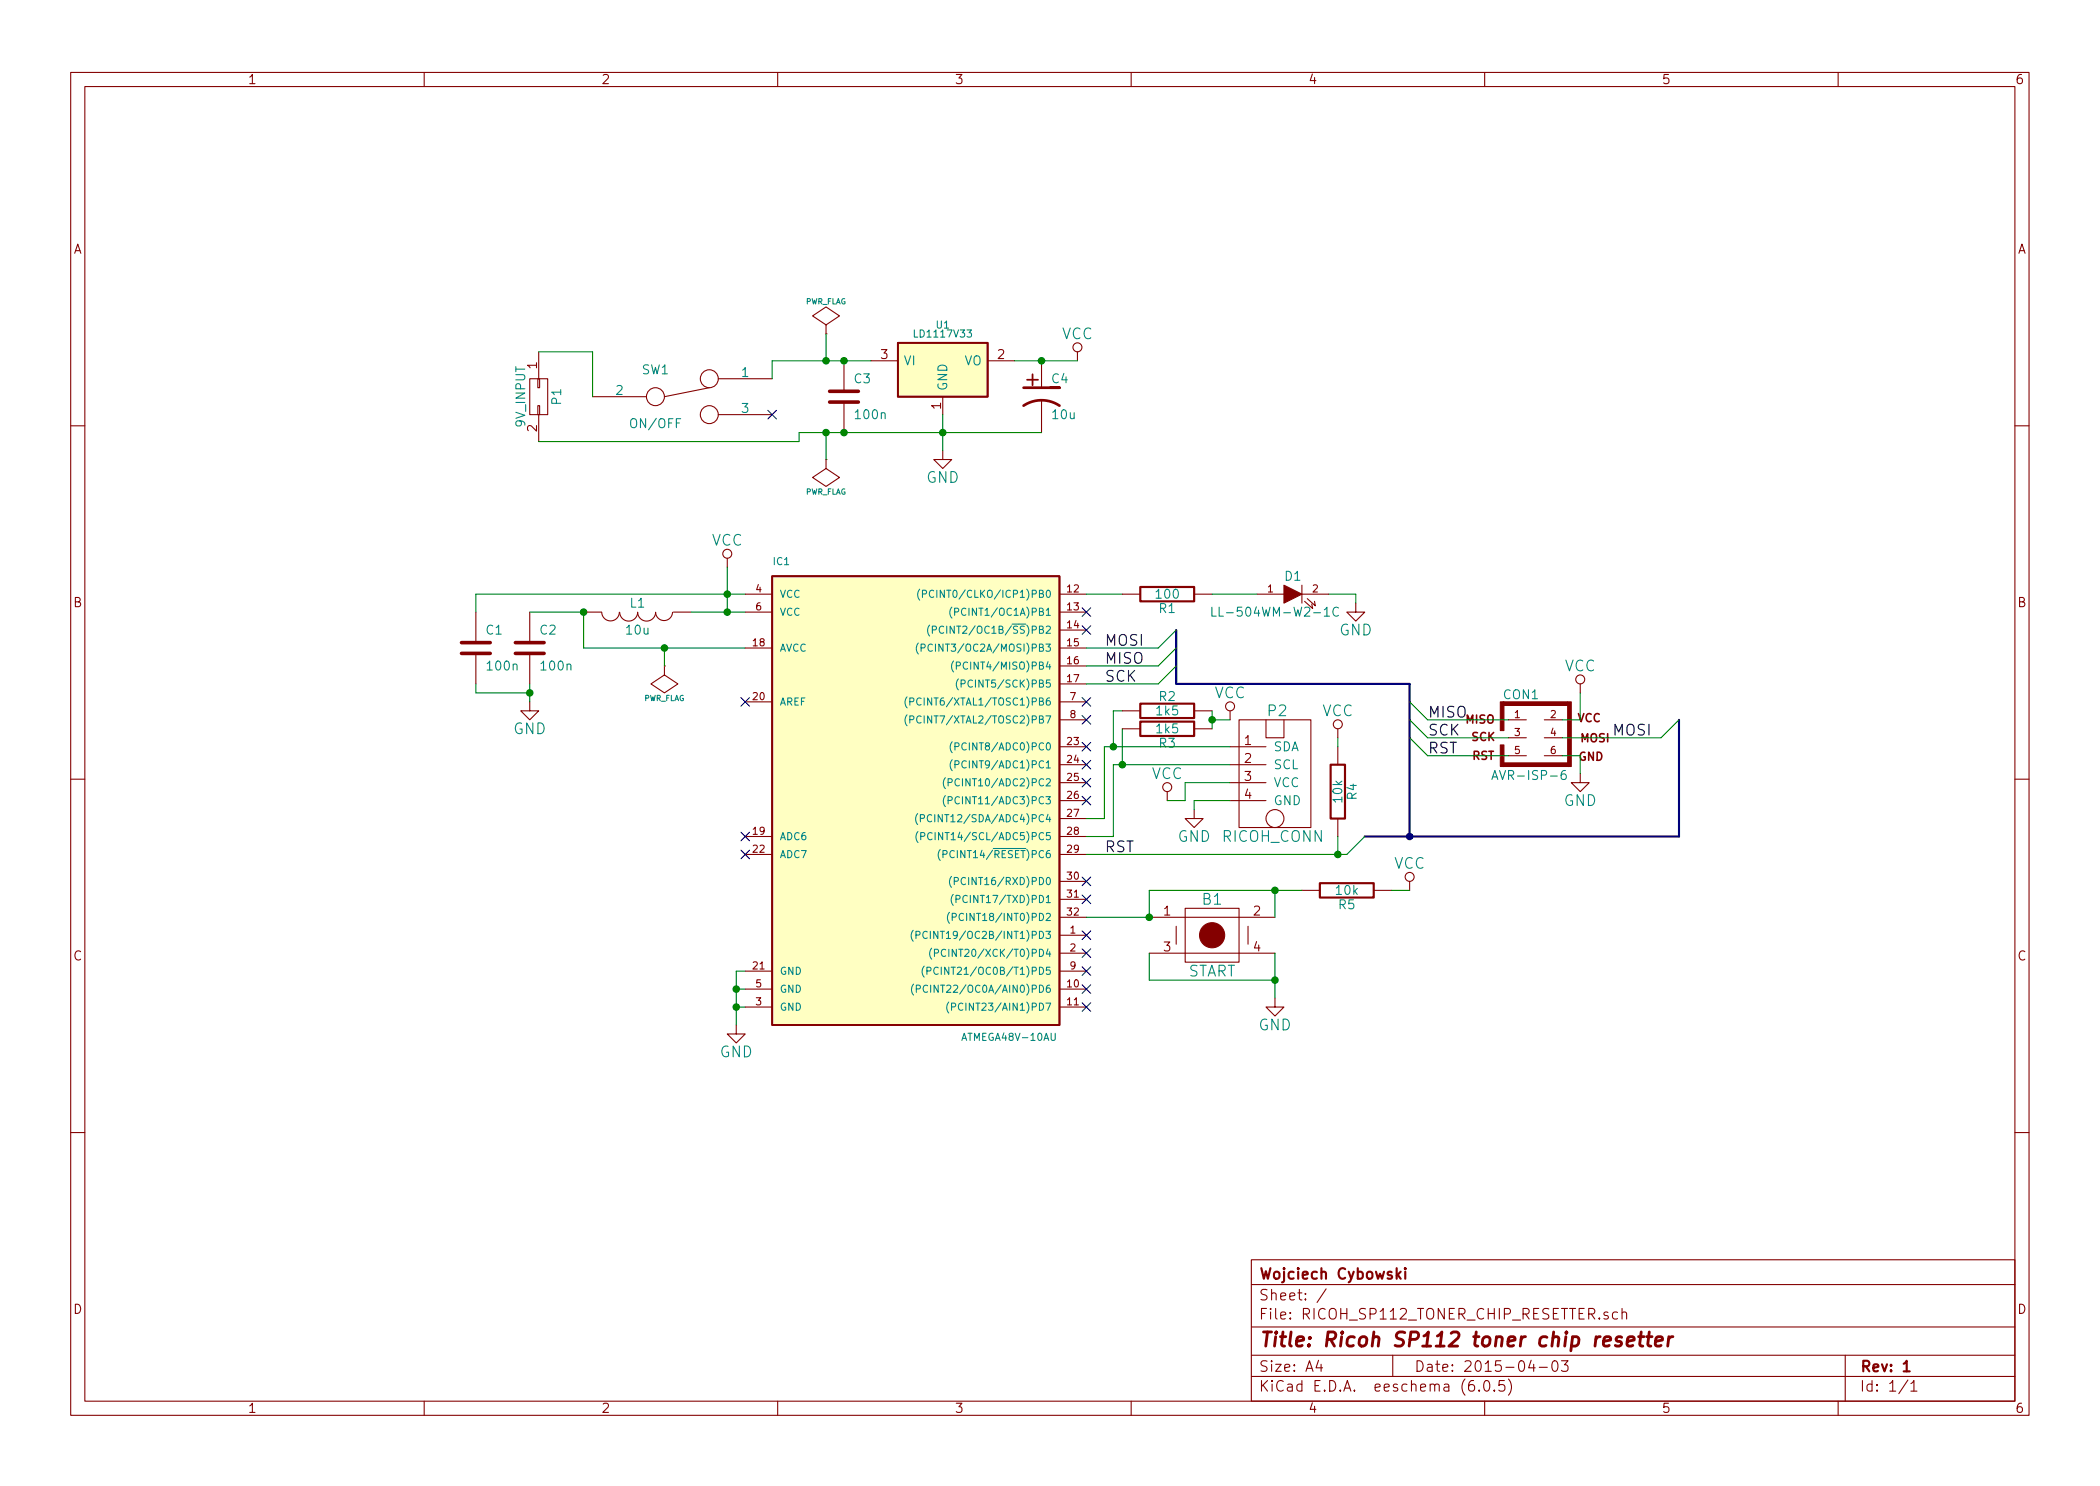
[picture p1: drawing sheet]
<svg xmlns="http://www.w3.org/2000/svg" width="297mm" height="210mm" viewBox="0 0 297 210" stroke-linecap="round" stroke-linejoin="round" font-family="sans-serif">
<g fill="none" stroke="#840000" stroke-width=".15">
<path d="M10 10.2h277v190.1h-277zM12 12.2h273v186.1h-273zM60 10.2v2M110 10.2v2M160 10.2v2M210 10.2v2M260 10.2v2M74.9 53.6h2.6v5.1h-2.6zM76.1 53.6h.2v1.3h-.2zM76.1 57.4h.2v1.3h-.2zM76.2 49.8v3.8M76.2 58.7v3.8"/>
<path d="M83.8 56.1h7.6M100.3 54.9l-6.3 1.2M101.6 53.6h7.6M101.6 58.7h7.6M116.8 46l1.9-1.3-1.9-1.3-1.9 1.3 1.9 1.3v1.2M116.8 47.2h.1M119.4 51v4.4M119.4 56.9v4.3M123.2 51h3.8M133.3 56.1v2.6M139.7 51h3.8M147.3 51v3.9"/>
<path d="M147.3 56.6v4.6M152.4 49.8v1.2M10 60.2h2M102.9 79v1.3M116.8 65v1.3l1.9 1.3-1.9 1.2-1.9-1.2 1.9-1.3M116.8 65h.1M133.3 63.7v1.3h1.3l-1.3 1.3-1.2-1.3h1.2M285 60.2h2M67.3 86.6v4.3M67.3 92.5v4.3M74.9 99.3v1.3h1.3l-1.3 1.2-1.2-1.2h1.2M74.9 86.6v4.3"/>
<path d="M74.9 92.5v4.3M82.5 86.6h2.6M87.6 86.6a1.24 1.24 0 0 1-1.2 1.3 1.24 1.24 0 0 1-1.3-1.3M87.7 86.6a1.27 1.27 0 0 0 1.2 1.3 1.27 1.27 0 0 0 1.3-1.3 1.27 1.27 0 0 0 1.3 1.3 1.27 1.27 0 0 0 1.2-1.3 1.19 1.19 0 0 0 1.2 1.2 1.19 1.19 0 0 0 1.2-1.2M94 94.2v1.3l1.9 1.3-1.9 1.2-1.9-1.2 1.9-1.3M94 94.2h.1M95.2 86.6h2.6M105.4 84.1h3.8M105.4 86.6h3.8M105.4 91.7h3.8M105.4 99.3h3.8M149.9 84.1h3.8"/>
<path d="M149.9 86.6h3.8M149.9 89.1h3.8M149.9 91.7h3.8M149.9 94.2h3.8M149.9 96.8h3.8M149.9 99.3h3.8M158.7 84.1h2.6M168.9 84.1h2.5M177.8 84.1h3.8M184.1 84.1h3.9M184.1 82.8v2.5M184.5 85.1l1.2 1-.2-.6"/>
<path d="M184.9 84.7l1.2 1-.2-.6M191.8 85.3v1.3h1.2l-1.2 1.3-1.3-1.3h1.3M223.5 96.8v1.2M10 110.2h2M105.4 118.4h3.8M149.9 105.7h3.8M149.9 108.2h3.8M149.9 110.7h3.8M149.9 113.3h3.8M149.9 101.8h3.8M149.9 118.4h3.8M149.9 115.8h3.8"/>
<path d="M158.7 103.1h2.6M158.7 100.6h2.6M165.1 112v1.3M168.9 114.5v1.3h1.3l-1.3 1.3-1.3-1.3h1.3M168.9 103.1h2.5M168.9 100.6h2.5M174 105.7h5.1M174 108.2h5.1M174 110.7h5.1M174 113.3h5.1M174 100.6v1.2M175.3 101.8h10.1v15.3h-10.1z"/>
<path d="M179.1 101.8v2.6h2.5v-2.6M189.2 103.1v1.3M189.2 105.7v2.5M189.2 115.8v2.6M213.4 101.8h2.5M213.4 104.4h2.5M213.4 106.9h2.5M218.4 101.8h2.6M218.4 104.4h2.6M218.4 106.9h2.6M223.5 109.5v1.2h1.3l-1.3 1.3-1.3-1.3h1.3M285 110.2h2"/>
<path d="M105.4 139.9h3.8M105.4 137.4h3.8M105.4 120.9h3.8M149.9 129.8h3.8M149.9 134.9h3.8M149.9 132.3h3.8M149.9 139.9h3.8M149.9 137.4h3.8M149.9 120.9h3.8M149.9 124.7h3.8M149.9 127.2h3.8M162.6 134.9h17.7"/>
<path d="M162.6 129.8h17.7M166.4 131.1v2.5M167.6 128.5h7.7v7.6h-7.7zM176.5 131.1v2.5M184.1 126h2.6M194.3 126h2.5M199.4 124.7v1.3M104.1 145v1.3h1.3l-1.3 1.3-1.2-1.3h1.2M105.4 142.5h3.8M149.9 142.5h3.8M180.3 141.2v1.3h1.3l-1.3 1.3-1.2-1.3h1.2M10 160.2h2"/>
<path d="M177 178.2h108v20h-108zM285 160.2h2M60 198.3v2M110 198.3v2M160 198.3v2M177 194.8h108M177 191.8h108M177 187.8h108M177 181.8h108M186.5 192.5l-.4 1h1M186.9 193v1M187.6 182.4l-1.3 1.9"/>
<path d="M197 191.8v3M208.4 195.3a.59 .59 0 0 0-.7 .7v.5l.2 .3h.4l.2-.1 .1-.5-.2-.2-.4-.1-.3 .3M209.2 196.7l.1 .1h-.1h-.1l.1-.1v.1M210 198.3v2M210.1 195.4a.36 .36 0 0 1 .5 .2 .77 .77 0 0 1-.4 1.2 1 1 0 0 1-.1-1.4zM211.4 196.7v.1h-.1l.1-.1v.1M212.8 195.3h-.7l-.1 .7 .2-.1 .5 .1 .2 .2-.1 .5-.2 .1h-.4l-.2-.1M213.4 195.1a1.72 1.72 0 0 1 0 2.3M216.6 192.5l-.4 1h.9M216.9 193v1M217.7 193.5h1.2M219.7 192.6a.36 .36 0 0 1 .6 .2 .77 .77 0 0 1-.4 1.2 1 1 0 0 1-.2-1.4z"/>
<path d="M220.9 192.5h.9l-.5 .6a.41 .41 0 0 1 .5 .3v.3l-.2 .3h-.5l-.2-.1M228.8 185.7l-.4-.1-.3 .3v.4l.1 .3h.2h.4M229.4 185.8a.37 .37 0 0 1 .7 0v.8M229.4 185.1v1.5M260 198.3v2M261 191.8v6.5M269.9 195.3l-1.3 1.9M270.3 195.8l.4-.5v1.5M270.3 196.8h.9"/>
<circle cx="92.7" cy="56.1" r="1.27"/>
<circle cx="100.3" cy="58.7" r="1.27"/>
<circle cx="100.3" cy="53.6" r="1.27"/>
<circle cx="152.4" cy="49.1" r=".63"/>
<circle cx="102.9" cy="78.4" r=".63"/>
<circle cx="174" cy="99.9" r=".63"/>
<circle cx="223.5" cy="96.1" r=".63"/>
<circle cx="165.1" cy="111.4" r=".63"/>
<circle cx="180.3" cy="115.8" r="1.27"/>
<circle cx="189.2" cy="102.5" r=".63"/>
<circle cx="199.4" cy="124.1" r=".63"/>
</g>
<path d="M161.3 83.1h7.6v2h-7.6zM161.3 99.6h7.6v2h-7.6zM161.3 102.1h7.6v2h-7.6zM188.2 108.2h2v7.6h-2zM186.7 125h7.6v2h-7.6zM198.1 179.9l-.5 .6M198.8 179.4l-.1 .1 .1 .1v-.1v-.1v.2M198.8 179.9v1M197.7 180.4l.4 .5M269.3 193l.4-.5v1.5M269.3 194h.8" fill="none" stroke="#840000" stroke-width=".3"/>
<path d="M229.4 189.2a.49 .49 0 0 0-.8 .3l.1 .2 .6 .2 .1 .2-.2 .3-.2 .1-.5-.1M230.2 189.8l.9-.2v-.4l-.6-.1-.3 .3-.1 .8 .1 .2 .2 .1 .6-.1M231.8 189.1h.7M232.1 188.5l-.2 1.7 .1 .2 .4 .1M232.9 189.1h.8M233.3 188.5l-.2 1.7v.2l.4 .1M234.2 189.8l.9-.2v-.4l-.6-.1-.3 .3-.1 .8 .1 .2 .2 .1 .6-.1M236.1 189.1l-.2 1.4M236.6 189.1a.59 .59 0 0 0-.6 .4" fill="none" stroke="#840000" stroke-width=".4"/>
<g fill="#840000" stroke="#840000" stroke-width=".15">
<path d="M181.6 82.8l2.5 1.3-2.5 1.2z"/>
<path d="M212.6 107.9h9.4v.6h-9.4z"/>
<path d="M212.6 99.3h9.1v.5h-9.1z"/>
<path d="M212.2 105.4h.5v3.1h-.5z"/>
<path d="M212.2 99.3h.5v4.1h-.5z"/>
<path d="M221.7 99.3h.5v9.2h-.5z"/>
<circle cx="171.4" cy="132.3" r="1.78"/>
</g>
<g fill="#ffffc2" stroke="#ffffc2" stroke-width=".14">
<path d="M127 48.5h12.7v7.6h-12.7z"/>
<path d="M109.2 81.5h40.7v63.5h-40.7z"/>
</g>
<path d="M127 48.5h12.7v7.6h-12.7zM109.2 81.5h40.7v63.5h-40.7z" fill="none" stroke="#840000" stroke-width=".25"/>
<g fill="none" stroke="#008484" stroke-width=".15">
<path d="M128.3 98.6a1.17 1.17 0 0 0 0 1.6M128.7 99.3l.5-.1 .1-.1-.1-.3h-.5v1M129.9 91a1.17 1.17 0 0 0 0 1.5M130.1 83.4a1.17 1.17 0 0 0 0 1.5M130.3 91.7l.5-.1 .1-.1-.1-.3-.5-.1v1M130.3 98.8a.48 .48 0 0 0-.7 .4 .48 .48 0 0 0 .5 .6l.2-.1M130.5 84h.5l.1-.1-.1-.3-.5-.1v1M131.5 88.4a1.17 1.17 0 0 0 0 1.6M131.9 89.1h.5l.1-.2-.1-.2-.5-.1v1M131.9 91.2a.48 .48 0 0 0-.7 .4 .48 .48 0 0 0 .5 .5h.2M132.1 83.6a.48 .48 0 0 0-.7 .3 .48 .48 0 0 0 .5 .6l.2-.1M134.6 85.9a1.17 1.17 0 0 0 0 1.6"/>
<path d="M134.9 93.5a1.17 1.17 0 0 0 0 1.6M135 86.6l.5-.1 .1-.1v-.3h-.6v1M135.3 94.2h.5l.1-.2-.1-.2-.5-.1v1M135.6 96.1a1.17 1.17 0 0 0 0 1.5M135.9 96.7h.5l.1-.1v-.3l-.6-.1v1M171.4 85.9v1.3h.6M189.3 86a.51 .51 0 0 0-.6 0 .51 .51 0 0 0-.2 .6 .48 .48 0 0 0 .3 .5 .48 .48 0 0 0 .5 0M128.3 101.1a1.17 1.17 0 0 0 0 1.6M128.7 101.8h.5l.1-.2-.1-.2-.5-.1v1M129.8 115.1a1.17 1.17 0 0 0 0 1.6M129.9 117.7a1.17 1.17 0 0 0 0 1.5M130.2 115.8l.5-.1 .1-.1-.1-.2-.5-.1v1"/>
<path d="M130.2 118.3h.5l.1-.2v-.2l-.6-.1v1M130.3 101.4a.48 .48 0 0 0-.7 .3 .48 .48 0 0 0 .5 .6l.2-.1M131.8 115.4a.48 .48 0 0 0-.7 .3 .48 .48 0 0 0 .5 .6l.2-.1M131.8 117.9a.48 .48 0 0 0-.6 .3 .48 .48 0 0 0 .4 .6l.2-.1M133.7 110a1.17 1.17 0 0 0 0 1.6M133.7 112.6a1.17 1.17 0 0 0 0 1.5M134.1 110.7h.5l.1-.2-.1-.2-.5-.1v1M134.1 113.3l.5-.1 .1-.1-.1-.3-.5-.1v1M134.7 105a1.17 1.17 0 0 0 0 1.5M134.7 107.5a1.17 1.17 0 0 0 0 1.5M135.1 105.6h.5l.1-.2-.1-.2-.5-.1v1M135.1 108.2l.5-.1 .1-.1-.1-.3-.5-.1v1.1"/>
<path d="M211 110.3l.4-1.3 .5 1.3M211.1 109.9h.6M221.4 109a.5 .5 0 0 0-.6 .6v.4l.1 .2 .4 .1 .2-.1v-.5l-.1-.1-.3-.1-.3 .2M129.2 131.6a1.17 1.17 0 0 0 0 1.6M129.2 139.2a1.17 1.17 0 0 0 0 1.6M129.6 132.3h.4l.1-.2v-.2l-.5-.1v1M129.6 139.9h.5l.1-.2-.1-.2-.5-.1v1M130.7 136.7a1.17 1.17 0 0 0 0 1.6M131.1 137.4l.5-.1 .1-.1-.1-.3h-.5v1M131.2 131.9a.48 .48 0 0 0-.7 .3 .48 .48 0 0 0 .5 .6l.2-.1M131.2 139.5a.48 .48 0 0 0-.7 .3 .48 .48 0 0 0 .5 .6l.2-.1M131.8 134.2a1.17 1.17 0 0 0 0 1.5"/>
<path d="M132.2 134.8h.5l.1-.1-.1-.3-.5-.1v1M132.7 136.9a.48 .48 0 0 0-.7 .4 .48 .48 0 0 0 .5 .6l.2-.1M133 120.2a1.17 1.17 0 0 0 0 1.5M133.8 134.4a.48 .48 0 0 0-.7 .3 .48 .48 0 0 0 .5 .6l.2-.1M134.3 129.1a1.17 1.17 0 0 0 0 1.5M134.6 124a1.17 1.17 0 0 0 0 1.6M134.7 129.8l.5-.1 .1-.1-.1-.3-.5-.1v1M134.8 126.5a1.17 1.17 0 0 0 0 1.6M135 124.7l.5-.1 .1-.1-.1-.3h-.5v1M135.2 127.2h.5l.1-.2v-.2l-.6-.1v1M134.2 141.8a1.17 1.17 0 0 0 0 1.5M134.6 142.5l.5-.1 .1-.1-.1-.3-.5-.1v1"/>
<path d="M148.7 146.2v.8l.2 .2h.3l.1-.2v-.8"/>
</g>
<path d="M117.3 56.9h4.1M117.3 55.4h4.1M65.3 92.5h4M65.3 90.9h4M72.9 92.5h4.1M72.9 90.9h4.1" fill="none" stroke="#840000" stroke-width=".51"/>
<path d="M144.8 57.4a4.6 4.6 0 0 1 5.1 0M144.8 54.9h5.1h-1.3" fill="none" stroke="#840000" stroke-width=".38"/>
<path d="M166.4 89.1v7.7h33v21.6M237.5 101.8v16.6h-44.5" fill="none" stroke="#000084" stroke-width=".3"/>
<g fill="none" stroke="#008400" stroke-width=".15">
<path d="M76.2 49.8h7.6v6.3M116.8 47.2v3.8M123.2 51h-14v2.6M133.3 58.7v5M143.5 51h8.9M116.8 61.2v3.8M147.3 61.2h-34.3v1.3h-36.8M67.3 96.8v1.2h7.6M74.9 86.6h7.6v5.1h22.9M74.9 96.8v2.5M94 91.7v2.5M97.8 86.6h7.6"/>
<path d="M102.9 80.3v6.3M105.4 84.1h-38.1v2.5M153.7 84.1h5M166.4 89.1l-2.6 2.6h-10.1M166.4 91.7l-2.6 2.5h-10.1M166.4 94.2l-2.6 2.6h-10.1M171.4 84.1h6.4M188 84.1h3.8v1.2M199.4 99.3l2.5 2.5h11.5M223.5 98v3.8h-2.5M158.7 100.6h-1.2v5.1M158.7 103.1v5.1"/>
<path d="M171.4 101.8h2.6M171.4 100.6v2.5M174 108.2h-16.5v10.2h-3.8M174 110.7h-6.4v2.6h-2.5M174 113.3h-5.1v1.2M174 105.7h-17.8v10.1h-2.5M189.2 104.4v1.3M189.2 118.4v2.5M193 118.4l-2.5 2.5h-36.8M199.4 104.4l2.5 2.5h11.5M199.4 101.8l2.5 2.6h11.5M221 106.9h2.5v2.6"/>
<path d="M237.5 101.8l-2.6 2.6h-13.9M104.1 139.9h1.3M105.4 137.4h-1.3v7.6M162.6 134.9v3.8h17.7M180.3 126v3.8M180.3 134.9v6.3M184.1 126h-21.5v3.8h-8.9M196.8 126h2.6M104.1 142.5h1.3"/>
</g>
<g fill="none" stroke="#000084" stroke-width=".15">
<path d="M108.6 58.1l1.2 1.2M109.8 58.1l-1.2 1.2M104.8 98.7l1.2 1.2M106 98.7l-1.2 1.2M153.1 88.5l1.2 1.3M153.1 86l1.2 1.2M153.1 98.7l1.2 1.2M154.3 88.5l-1.2 1.3M154.3 86l-1.2 1.2M154.3 98.7l-1.2 1.2M104.8 117.7l1.2 1.3M106 117.7l-1.2 1.3"/>
<path d="M153.1 112.7l1.2 1.2M153.1 101.2l1.2 1.3M153.1 105l1.2 1.3M153.1 107.6l1.2 1.2M153.1 110.1l1.2 1.2M154.3 112.7l-1.2 1.2M154.3 101.2l-1.2 1.3M154.3 105l-1.2 1.3M154.3 107.6l-1.2 1.2M154.3 110.1l-1.2 1.2M104.8 120.3l1.2 1.2M106 120.3l-1.2 1.2"/>
<path d="M153.1 124.1l1.2 1.2M153.1 126.6l1.2 1.3M153.1 131.7l1.2 1.2M153.1 139.3l1.2 1.3M153.1 136.8l1.2 1.2M153.1 134.3l1.2 1.2M154.3 124.1l-1.2 1.2M154.3 126.6l-1.2 1.3M154.3 131.7l-1.2 1.2M154.3 139.3l-1.2 1.3M154.3 136.8l-1.2 1.2M154.3 134.3l-1.2 1.2"/>
<path d="M153.1 141.9l1.2 1.2M154.3 141.9l-1.2 1.2"/>
</g>
<g fill="#008400" stroke="#008400" stroke-width=".15">
<circle cx="189.2" cy="120.9" r=".46"/>
<circle cx="119.4" cy="61.2" r=".46"/>
<circle cx="116.8" cy="61.2" r=".46"/>
<circle cx="119.4" cy="51" r=".46"/>
<circle cx="116.8" cy="51" r=".46"/>
<circle cx="133.3" cy="61.2" r=".46"/>
<circle cx="147.3" cy="51" r=".46"/>
<circle cx="158.7" cy="108.2" r=".46"/>
<circle cx="157.5" cy="105.7" r=".46"/>
<circle cx="171.4" cy="101.8" r=".46"/>
<circle cx="102.9" cy="84.1" r=".46"/>
<circle cx="104.1" cy="142.5" r=".46"/>
<circle cx="104.1" cy="139.9" r=".46"/>
<circle cx="180.3" cy="126" r=".46"/>
<circle cx="162.6" cy="129.8" r=".46"/>
<circle cx="180.3" cy="138.7" r=".46"/>
<circle cx="102.9" cy="86.6" r=".46"/>
<circle cx="74.9" cy="98" r=".46"/>
<circle cx="94" cy="91.7" r=".46"/>
<circle cx="82.5" cy="86.6" r=".46"/>
</g>
<circle cx="199.4" cy="118.4" r=".46" fill="#000084" stroke="#000084" stroke-width=".15"/>
<g font-size="2.8" fill="#840000">
<text x="145.2" y="54.6">+</text>
<text x="178" y="190.6">Title: Ricoh SP112 toner chip resetter</text>
</g>
<g font-size="2.1" fill="#008484">
<text x="150.2" y="48">VCC</text>
<text x="131" y="68.3">GND</text>
<text x="100.6" y="77.2">VCC</text>
<text x="189.4" y="89.9">GND</text>
<text x="221.3" y="95">VCC</text>
<text x="171.7" y="98.8">VCC</text>
<text x="179.4" y="101.3">P2</text>
<text x="187" y="101.3">VCC</text>
<text x="72.6" y="103.9">GND</text>
<text x="162.9" y="110.2">VCC</text>
<text x="166.6" y="119.1">GND</text>
<text x="172.9" y="119.1">RICOH_CONN</text>
<text x="221.2" y="114">GND</text>
<text x="197.1" y="122.9">VCC</text>
<text x="170.1" y="128">B1</text>
<text x="167.9" y="138.2">START</text>
<text x="101.8" y="149.6">GND</text>
<text x="178" y="145.8">GND</text>
</g>
<g font-size="2.1">
<text x="156.2" y="91.4">MOSI</text>
<text x="156.2" y="93.9">MISO</text>
<text x="156.2" y="96.5">SCK</text>
<text x="201.9" y="101.5">MISO</text>
<text x="201.9" y="104.1">SCK</text>
<text x="201.9" y="106.6">RST</text>
<text x="228.3" y="104.1">MOSI</text>
<text x="156.2" y="120.6">RST</text>
</g>
<g font-size="2.1" fill="#840000">
<text x="178" y="184">Sheet: /</text>
<text x="178" y="181">Wojciech Cybowski</text>
<text x="178" y="186.7">File: RICOH_SP112_TONER_CHIP_RESETTER.sch</text>
<text x="178" y="196.9">KiCad E.D.A. eeschema (6.0.5)</text>
<text x="178" y="194.1">Size: A4</text>
<text x="200" y="194.1">Date: 2015-04-03</text>
<text x="263" y="194.1">Rev: 1</text>
<text x="263" y="196.9">Id: 1/1</text>
</g>
<g font-size="1.8" fill="#840000">
<text x="35" y="11.9">1</text>
<text x="85" y="11.9">2</text>
<text x="135" y="11.9">3</text>
<text x="185" y="11.9">4</text>
<text x="235" y="11.9">5</text>
<text x="285" y="11.9">6</text>
<text x="10.3" y="35.9">A</text>
<text x="285.3" y="35.9">A</text>
<text x="75.9" y="52.2" transform="rotate(-90 75.9 52.2)">1</text>
<text x="124.6" y="50.8">3</text>
<text x="141.1" y="50.8">2</text>
<text x="133.1" y="57.9" transform="rotate(-90 133.1 57.9)">1</text>
<text x="75.9" y="61.1" transform="rotate(-90 75.9 61.1)">2</text>
<text x="10.3" y="85.9">B</text>
<text x="285.3" y="85.9">B</text>
<text x="176" y="105.4">1</text>
<text x="176" y="107.9">2</text>
<text x="176" y="110.5">3</text>
<text x="176" y="113">4</text>
<text x="164.6" y="129.5">1</text>
<text x="177.3" y="129.5">2</text>
<text x="10.3" y="135.9">C</text>
<text x="164.6" y="134.6">3</text>
<text x="177.3" y="134.6">4</text>
<text x="285.3" y="135.9">C</text>
<text x="10.3" y="185.9">D</text>
<text x="285.3" y="185.9">D</text>
<text x="35" y="199.9">1</text>
<text x="85" y="199.9">2</text>
<text x="135" y="199.9">3</text>
<text x="185" y="199.9">4</text>
<text x="235" y="199.9">5</text>
<text x="285" y="199.9">6</text>
</g>
<g font-size="1.8" fill="#008484">
<text x="90.8" y="53">SW1</text>
<text x="104.9" y="53.3">1</text>
<text x="127.8" y="51.7">VI</text>
<text x="136.4" y="51.7">VO</text>
<text x="79.4" y="57.2" transform="rotate(-90 79.4 57.2)">P1</text>
<text x="87.1" y="55.9">2</text>
<text x="104.9" y="58.4">3</text>
<text x="120.8" y="54.2">C3</text>
<text x="121.1" y="59.3">100n</text>
<text x="134" y="55.4" transform="rotate(-90 134 55.4)">GND</text>
<text x="148.8" y="54.2">C4</text>
<text x="148.9" y="59.3">10u</text>
<text x="74.3" y="60.4" transform="rotate(-90 74.3 60.4)">9V_INPUT</text>
<text x="89.4" y="60.6">ON/OFF</text>
<text x="181.7" y="82.2">D1</text>
<text x="68.8" y="89.8">C1</text>
<text x="76.4" y="89.8">C2</text>
<text x="88.6" y="89.8">10u</text>
<text x="89.1" y="86">L1</text>
<text x="163.6" y="84.7">100</text>
<text x="164" y="86.7">R1</text>
<text x="172.9" y="87.2">LL-504WM-W2-1C</text>
<text x="69" y="94.9">100n</text>
<text x="76.7" y="94.9">100n</text>
<text x="163.6" y="101.2">1k5</text>
<text x="164" y="99.2">R2</text>
<text x="212.7" y="98.9">CON1</text>
<text x="163.6" y="103.8">1k5</text>
<text x="164" y="105.8">R3</text>
<text x="180.1" y="106.3">SDA</text>
<text x="180.1" y="108.8">SCL</text>
<text x="180.1" y="111.4">VCC</text>
<text x="180.1" y="113.9">GND</text>
<text x="189.9" y="113.5" transform="rotate(-90 189.9 113.5)">10k</text>
<text x="191.9" y="113.1" transform="rotate(-90 191.9 113.1)">R4</text>
<text x="212" y="110.4">AVR-ISP-6</text>
<text x="189" y="126.6">10k</text>
<text x="189.4" y="128.6">R5</text>
</g>
<g font-size="1.6" fill="#840000">
<text x="207.3" y="102.4">MISO</text>
<text x="208.1" y="104.8">SCK</text>
<text x="208.2" y="107.5">RST</text>
<text x="223.1" y="102.2">VCC</text>
<text x="223.3" y="107.6">GND</text>
<text x="223.6" y="105">MOSI</text>
</g>
<g font-size="1.4" fill="#008484">
<text x="129.6" y="47.7">LD1117V33</text>
<text x="132.4" y="46.5">U1</text>
<text x="109.4" y="79.9">IC1</text>
<text x="110.2" y="84.6">VCC</text>
<text x="110.2" y="87.1">VCC</text>
<text x="132.2" y="84.6">(PCINT0/CLKO/ICP1)PB0</text>
<text x="132.4" y="89.7">(PCINT2/OC1B/~{SS})PB2</text>
<text x="135.8" y="87.1">(PCINT1/OC1A)PB1</text>
<text x="110.2" y="92.2">AVCC</text>
<text x="131.8" y="92.2">(PCINT3/OC2A/MOSI)PB3</text>
<text x="136.1" y="94.7">(PCINT4/MISO)PB4</text>
<text x="110.2" y="99.8">AREF</text>
<text x="130.1" y="99.8">(PCINT6/XTAL1/TOSC1)PB6</text>
<text x="136.7" y="97.3">(PCINT5/SCK)PB5</text>
<text x="130.1" y="102.4">(PCINT7/XTAL2/TOSC2)PB7</text>
<text x="135.9" y="106.2">(PCINT8/ADC0)PC0</text>
<text x="135.1" y="111.2">(PCINT10/ADC2)PC2</text>
<text x="135.1" y="113.8">(PCINT11/ADC3)PC3</text>
<text x="135.9" y="108.7">(PCINT9/ADC1)PC1</text>
<text x="110.2" y="118.9">ADC6</text>
<text x="131.7" y="116.3">(PCINT12/SDA/ADC4)PC4</text>
<text x="131.9" y="118.9">(PCINT14/SCL/ADC5)PC5</text>
<text x="110.2" y="121.4">ADC7</text>
<text x="133.1" y="121.4">(PCINT14/~{RESET})PC6</text>
<text x="136" y="125.2">(PCINT16/RXD)PD0</text>
<text x="135.9" y="130.3">(PCINT18/INT0)PD2</text>
<text x="136.1" y="127.8">(PCINT17/TXD)PD1</text>
<text x="110.2" y="137.9">GND</text>
<text x="131.5" y="132.8">(PCINT19/OC2B/INT1)PD3</text>
<text x="133" y="137.9">(PCINT21/OC0B/T1)PD5</text>
<text x="133.9" y="135.4">(PCINT20/XCK/T0)PD4</text>
<text x="110.2" y="143">GND</text>
<text x="110.2" y="140.5">GND</text>
<text x="131.4" y="140.5">(PCINT22/OC0A/AIN0)PD6</text>
<text x="135.7" y="143">(PCINT23/AIN1)PD7</text>
<text x="136.4" y="147.3">ATMEGA48V-10AU</text>
</g>
<g font-size="1.4" fill="#840000">
<text x="106.9" y="83.8">4</text>
<text x="151" y="83.8">12</text>
<text x="179.3" y="83.8">1</text>
<text x="185.7" y="83.8">2</text>
<text x="106.9" y="86.4">6</text>
<text x="151" y="86.4">13</text>
<text x="151" y="88.9">14</text>
<text x="106.5" y="91.4">18</text>
<text x="151" y="91.4">15</text>
<text x="151" y="94">16</text>
<text x="106.5" y="99.1">20</text>
<text x="151" y="96.5">17</text>
<text x="151.4" y="99.1">7</text>
<text x="151.4" y="101.6">8</text>
<text x="214.2" y="101.6">1</text>
<text x="219.3" y="101.6">2</text>
<text x="151" y="105.4">23</text>
<text x="151" y="107.9">24</text>
<text x="214.2" y="104.1">3</text>
<text x="214.2" y="106.7">5</text>
<text x="219.3" y="104.1">4</text>
<text x="219.3" y="106.7">6</text>
<text x="151" y="110.5">25</text>
<text x="151" y="113">26</text>
<text x="106.5" y="118.1">19</text>
<text x="151" y="115.6">27</text>
<text x="151" y="118.1">28</text>
<text x="106.5" y="120.6">22</text>
<text x="151" y="120.6">29</text>
<text x="151" y="124.5">30</text>
<text x="151" y="127">31</text>
<text x="151" y="129.5">32</text>
<text x="106.5" y="137.2">21</text>
<text x="151.4" y="132.1">1</text>
<text x="151.4" y="134.6">2</text>
<text x="151.4" y="137.2">9</text>
<text x="106.9" y="142.2">3</text>
<text x="106.9" y="139.7">5</text>
<text x="151" y="139.7">10</text>
<text x="151" y="142.2">11</text>
</g>
<g font-size="1.1" fill="#008484">
<text x="113.9" y="43">PWR_FLAG</text>
<text x="113.9" y="70">PWR_FLAG</text>
<text x="91" y="99.2">PWR_FLAG</text>
</g>
</svg>
